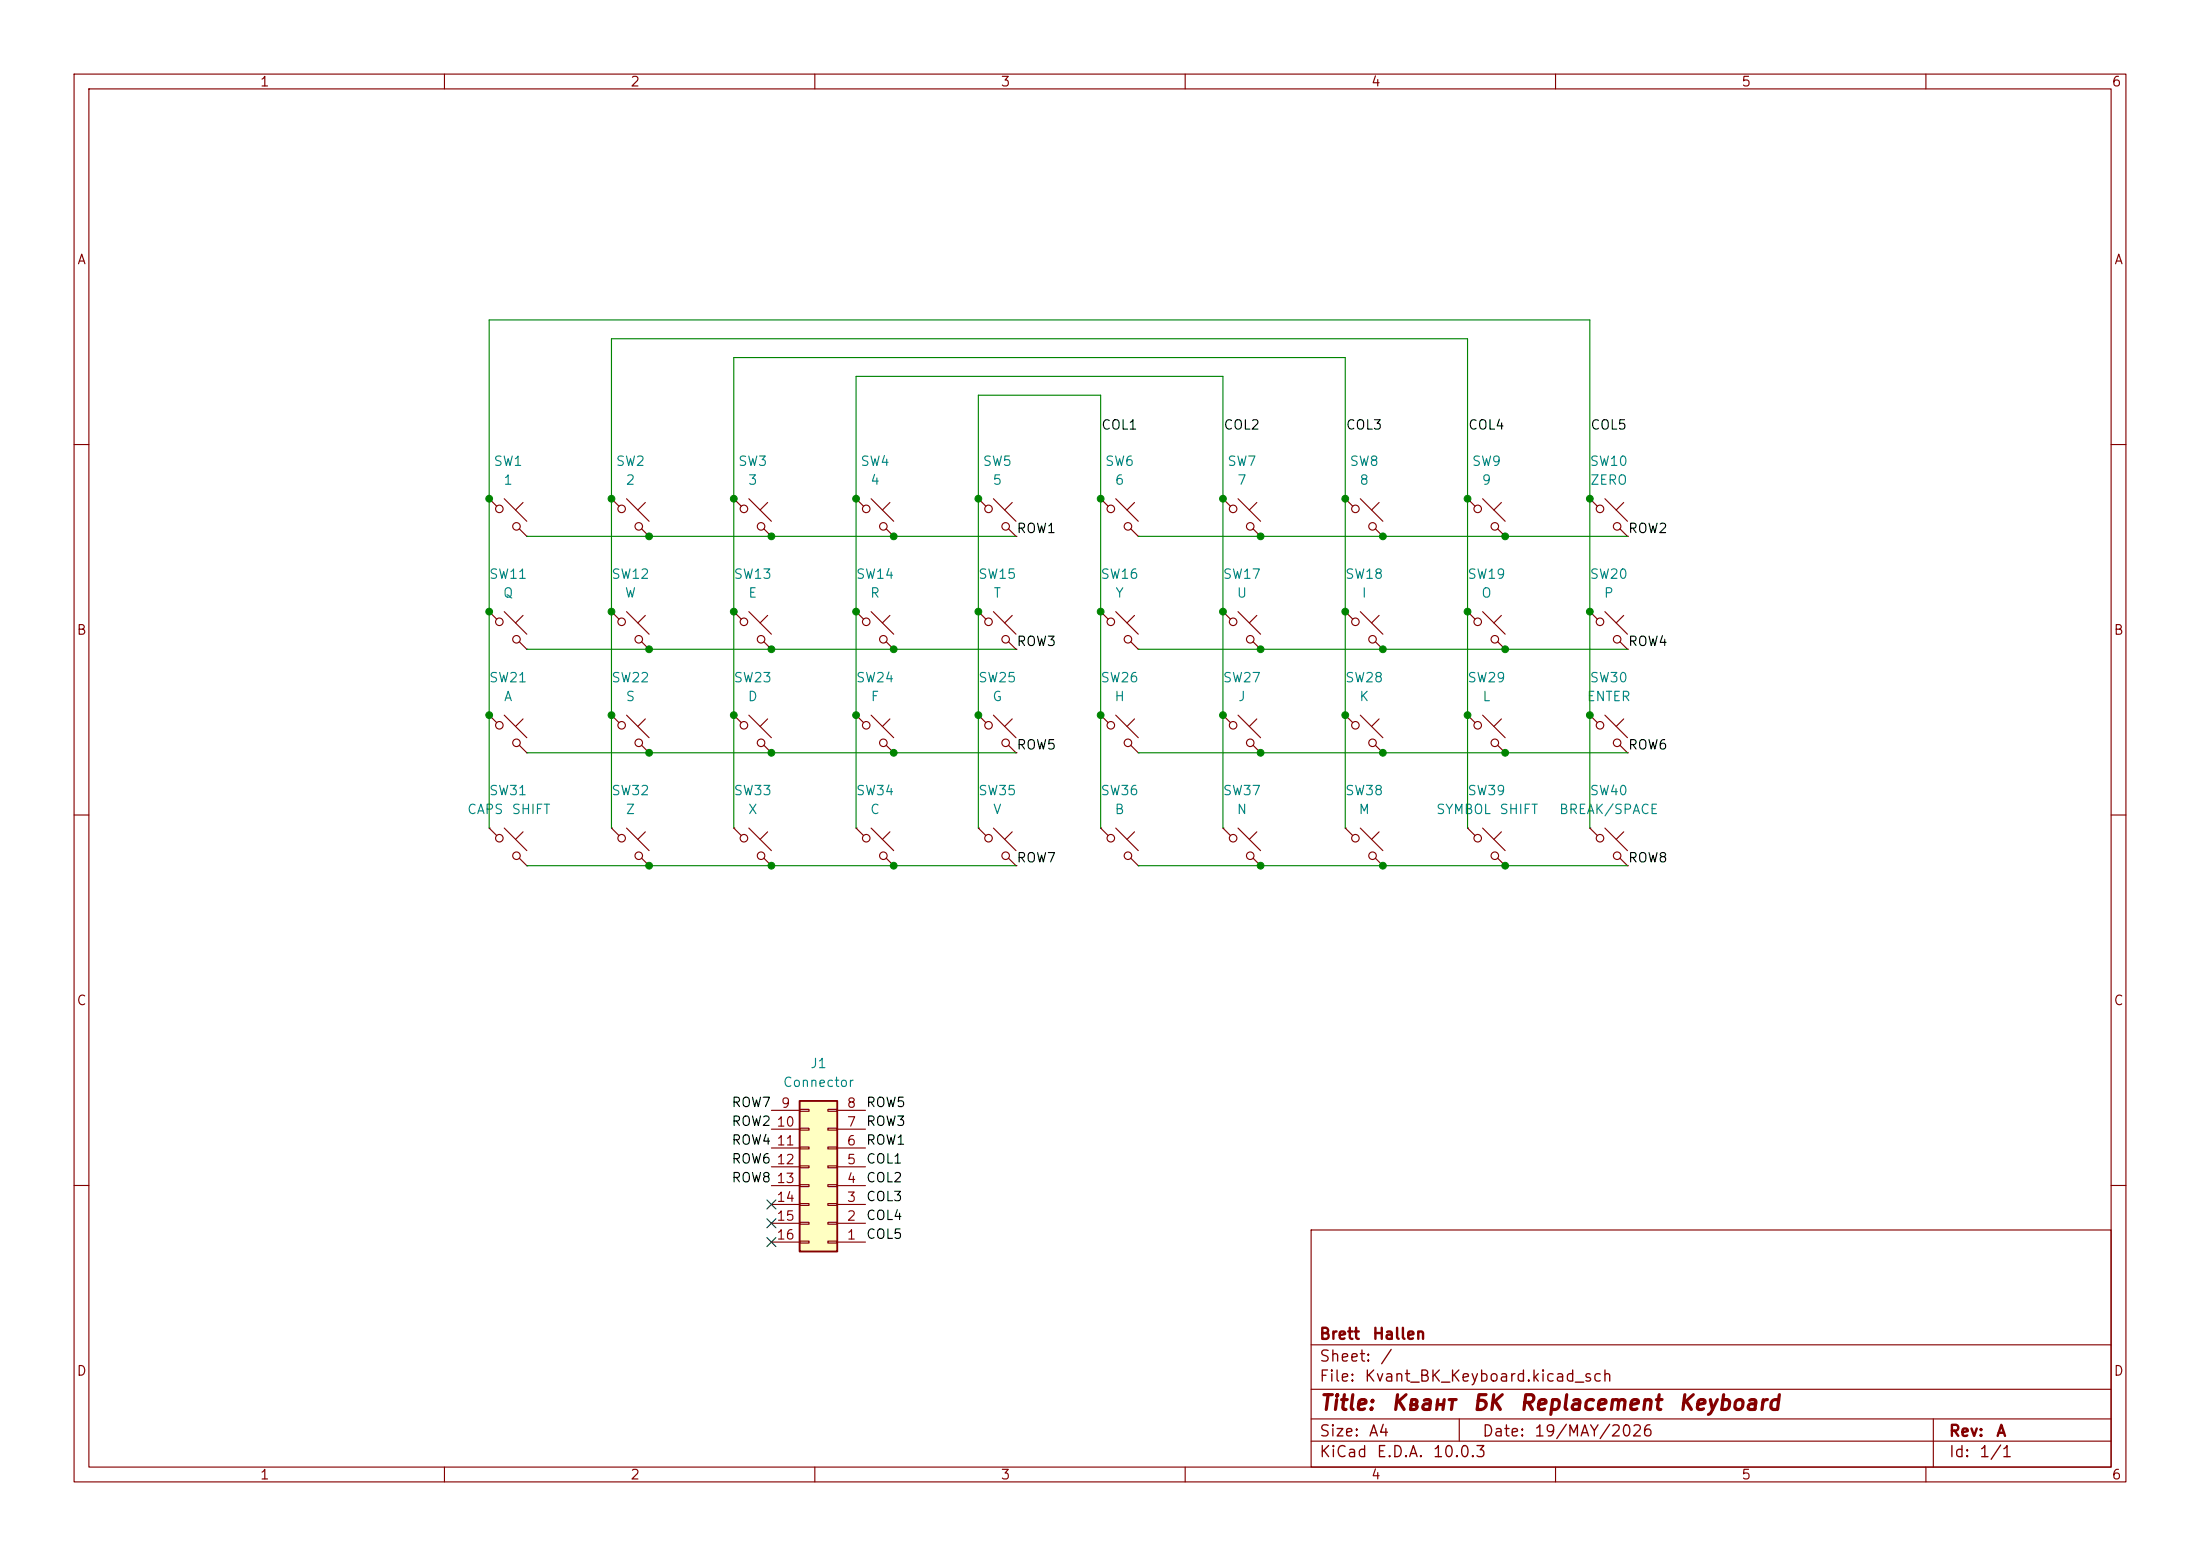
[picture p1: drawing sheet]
<svg xmlns="http://www.w3.org/2000/svg" width="297mm" height="210mm" viewBox="0 0 297 210" stroke-linecap="round" stroke-linejoin="round" font-family="sans-serif">
<g fill="none" stroke="#840000" stroke-width=".15">
<path d="M10 10h277v190h-277zM12 12h273v186h-273zM60 10v2M110 10v2M160 10v2M210 10v2M260 10v2M10 60h2M66 67.3l1.1 1M66 67.3h.1M68.1 67.3l3 3.1M70.1 71.4l1 1"/>
<path d="M70.6 67.8l-1 1M71.1 72.4h.1M82.5 67.3l1.1 1M82.5 67.3h.1M84.6 67.3l3 3.1M86.6 71.4l1 1M87.1 67.8l-1 1M87.6 72.4h.1M99.1 67.3l1 1M99.1 67.3h.1M101.1 67.3l3 3.1M103.1 71.4l1 1"/>
<path d="M103.6 67.8l-1 1M104.1 72.4h.1M115.6 67.3l1 1M115.6 67.3h.1M117.6 67.3l3 3.1M119.6 71.4l1 1M120.1 67.8l-1 1M120.6 72.4h.1M132.1 67.3l1 1M132.1 67.3h.1M134.1 67.3l3.1 3.1M136.1 71.4l1.1 1"/>
<path d="M136.7 67.8l-1.1 1M137.2 72.4h.1M148.6 67.3l1 1M148.6 67.3h.1M150.6 67.3l3.1 3.1M152.7 71.4l1 1M153.2 67.8l-1.1 1M153.7 72.4h.1M165.1 67.3l1 1M165.1 67.3h.1M167.1 67.3l3.1 3.1M169.2 71.4l1 1"/>
<path d="M169.7 67.8l-1 1M170.2 72.4h.1M181.6 67.3l1 1M181.6 67.3h.1M183.6 67.3l3.1 3.1M185.7 71.4l1 1M186.2 67.8l-1 1M186.7 72.4h.1M198.1 67.3l1 1M198.1 67.3h.1M200.2 67.3l3 3.1M202.2 71.4l1 1"/>
<path d="M202.7 67.8l-1 1M203.2 72.4h.1M214.6 67.3l1 1M214.6 67.3h.1M216.7 67.3l3 3.1M218.7 71.4l1 1M219.2 67.8l-1 1M219.7 72.4h.1M285 60h2M66 82.6l1.1 1M66 82.6h.1M66 96.5l1.1 1"/>
<path d="M66 96.5h.1M68.1 82.6l3 3M68.1 96.5l3 3.1M70.1 86.6l1 1M70.6 83.1l-1 1M70.6 97l-1 1M71.1 87.6h.1M82.5 82.6l1.1 1M82.5 82.6h.1M82.5 96.5l1.1 1M82.5 96.5h.1M84.6 82.6l3 3"/>
<path d="M84.6 96.5l3 3.1M86.6 86.6l1 1M87.1 83.1l-1 1M87.1 97l-1 1M87.6 87.6h.1M115.6 82.6l1 1M115.6 82.6h.1M115.6 96.5l1 1M115.6 96.5h.1M117.6 82.6l3 3M117.6 96.5l3 3.1M119.6 86.6l1 1"/>
<path d="M120.1 83.1l-1 1M120.1 97l-1 1M120.6 87.6h.1M132.1 82.6l1 1M132.1 82.6h.1M132.1 96.5l1 1M132.1 96.5h.1M134.1 82.6l3.1 3M134.1 96.5l3.1 3.1M136.1 86.6l1.1 1M136.7 83.1l-1.1 1M136.7 97l-1.1 1"/>
<path d="M137.2 87.6h.1M148.6 82.6l1 1M148.6 82.6h.1M148.6 96.5l1 1M148.6 96.5h.1M150.6 82.6l3.1 3M150.6 96.5l3.1 3.1M152.7 86.6l1 1M153.2 83.1l-1.1 1M153.2 97l-1.1 1M153.7 87.6h.1M165.1 82.6l1 1"/>
<path d="M165.1 82.6h.1M165.1 96.5l1 1M165.1 96.5h.1M167.1 82.6l3.1 3M167.1 96.5l3.1 3.1M169.2 86.6l1 1M169.7 83.1l-1 1M169.7 97l-1 1M170.2 87.6h.1M181.6 82.6l1 1M181.6 82.6h.1M181.6 96.5l1 1"/>
<path d="M181.6 96.5h.1M183.6 82.6l3.1 3M183.6 96.5l3.1 3.1M185.7 86.6l1 1M186.2 83.1l-1 1M186.2 97l-1 1M186.7 87.6h.1M198.1 82.6l1 1M198.1 82.6h.1M198.1 96.5l1 1M198.1 96.5h.1M200.2 82.6l3 3"/>
<path d="M200.2 96.5l3 3.1M202.2 86.6l1 1M202.7 83.1l-1 1M202.7 97l-1 1M203.2 87.6h.1M214.6 96.5l1 1M214.6 96.5h.1M214.6 82.6l1 1M214.6 82.6h.1M216.7 96.5l3 3.1M216.7 82.6l3 3M218.7 86.6l1 1"/>
<path d="M219.2 97l-1 1M219.2 83.1l-1 1M219.7 87.6h.1M10 110h2M66 111.8l1.1 1M66 111.8h.1M68.1 111.8l3 3M70.1 100.6l1 1M70.1 115.8l1 1M70.6 112.3l-1 1M71.1 101.6h.1M71.1 116.8h.1"/>
<path d="M82.5 111.8l1.1 1M82.5 111.8h.1M84.6 111.8l3 3M86.6 100.6l1 1M86.6 115.8l1 1M87.1 112.3l-1 1M87.6 101.6h.1M87.6 116.8h.1M99.1 111.8l1 1M99.1 111.8h.1M101.1 111.8l3 3M103.1 115.8l1 1"/>
<path d="M103.6 112.3l-1 1M104.1 116.8h.1M115.6 111.8l1 1M115.6 111.8h.1M117.6 111.8l3 3M119.6 115.8l1 1M119.6 100.6l1 1M120.1 112.3l-1 1M120.6 116.8h.1M120.6 101.6h.1M132.1 111.8l1 1M132.1 111.8h.1"/>
<path d="M134.1 111.8l3.1 3M136.1 115.8l1.1 1M136.1 100.6l1.1 1M136.7 112.3l-1.1 1M137.2 116.8h.1M137.2 101.6h.1M148.6 111.8l1 1M148.6 111.8h.1M150.6 111.8l3.1 3M152.7 115.8l1 1M152.7 100.6l1 1M153.2 112.3l-1.1 1"/>
<path d="M153.7 116.8h.1M153.7 101.6h.1M165.1 111.8l1 1M165.1 111.8h.1M167.1 111.8l3.1 3M169.2 115.8l1 1M169.2 100.6l1 1M169.7 112.3l-1 1M170.2 116.8h.1M170.2 101.6h.1M181.6 111.8l1 1M181.6 111.8h.1"/>
<path d="M183.6 111.8l3.1 3M185.7 115.8l1 1M185.7 100.6l1 1M186.2 112.3l-1 1M186.7 116.8h.1M186.7 101.6h.1M198.1 111.8l1 1M198.1 111.8h.1M200.2 111.8l3 3M202.2 100.6l1 1M202.2 115.8l1 1M202.7 112.3l-1 1"/>
<path d="M203.2 101.6h.1M203.2 116.8h.1M214.6 111.8l1 1M214.6 111.8h.1M216.7 111.8l3 3M218.7 100.6l1 1M218.7 115.8l1 1M219.2 112.3l-1 1M219.7 101.6h.1M219.7 116.8h.1M285 110h2M10 160h2"/>
<path d="M177 166h108v32h-108zM285 160h2M60 198v2M110 198v2M160 198v2M177 194.5h108M177 191.5h108M177 187.5h108M177 181.5h108M197 191.5v3M210 198v2M260 198v2"/>
<path d="M261 191.5v6.5"/>
<circle cx="67.4" cy="68.7" r=".51"/>
<circle cx="69.7" cy="71" r=".51"/>
<circle cx="83.9" cy="68.7" r=".51"/>
<circle cx="86.2" cy="71" r=".51"/>
<circle cx="100.4" cy="68.7" r=".51"/>
<circle cx="102.7" cy="71" r=".51"/>
<circle cx="116.9" cy="68.7" r=".51"/>
<circle cx="119.3" cy="71" r=".51"/>
<circle cx="133.5" cy="68.7" r=".51"/>
<circle cx="135.8" cy="71" r=".51"/>
<circle cx="150" cy="68.7" r=".51"/>
<circle cx="152.3" cy="71" r=".51"/>
<circle cx="166.5" cy="68.7" r=".51"/>
<circle cx="168.8" cy="71" r=".51"/>
<circle cx="183" cy="68.7" r=".51"/>
<circle cx="185.3" cy="71" r=".51"/>
<circle cx="199.5" cy="68.7" r=".51"/>
<circle cx="201.8" cy="71" r=".51"/>
<circle cx="216" cy="68.7" r=".51"/>
<circle cx="218.3" cy="71" r=".51"/>
<circle cx="67.4" cy="97.9" r=".51"/>
<circle cx="67.4" cy="83.9" r=".51"/>
<circle cx="69.7" cy="86.3" r=".51"/>
<circle cx="83.9" cy="83.9" r=".51"/>
<circle cx="83.9" cy="97.9" r=".51"/>
<circle cx="86.2" cy="86.3" r=".51"/>
<circle cx="116.9" cy="83.9" r=".51"/>
<circle cx="116.9" cy="97.9" r=".51"/>
<circle cx="119.3" cy="86.3" r=".51"/>
<circle cx="133.5" cy="97.9" r=".51"/>
<circle cx="133.5" cy="83.9" r=".51"/>
<circle cx="135.8" cy="86.3" r=".51"/>
<circle cx="150" cy="97.9" r=".51"/>
<circle cx="150" cy="83.9" r=".51"/>
<circle cx="152.3" cy="86.3" r=".51"/>
<circle cx="166.5" cy="83.9" r=".51"/>
<circle cx="166.5" cy="97.9" r=".51"/>
<circle cx="168.8" cy="86.3" r=".51"/>
<circle cx="183" cy="83.9" r=".51"/>
<circle cx="183" cy="97.9" r=".51"/>
<circle cx="185.3" cy="86.3" r=".51"/>
<circle cx="199.5" cy="83.9" r=".51"/>
<circle cx="199.5" cy="97.9" r=".51"/>
<circle cx="201.8" cy="86.3" r=".51"/>
<circle cx="216" cy="97.9" r=".51"/>
<circle cx="216" cy="83.9" r=".51"/>
<circle cx="218.3" cy="86.3" r=".51"/>
<circle cx="67.4" cy="113.1" r=".51"/>
<circle cx="69.7" cy="100.3" r=".51"/>
<circle cx="69.7" cy="115.5" r=".51"/>
<circle cx="83.9" cy="113.1" r=".51"/>
<circle cx="86.2" cy="115.5" r=".51"/>
<circle cx="86.2" cy="100.3" r=".51"/>
<circle cx="100.4" cy="113.1" r=".51"/>
<circle cx="102.7" cy="115.5" r=".51"/>
<circle cx="116.9" cy="113.1" r=".51"/>
<circle cx="119.3" cy="115.5" r=".51"/>
<circle cx="119.3" cy="100.3" r=".51"/>
<circle cx="133.5" cy="113.1" r=".51"/>
<circle cx="135.8" cy="115.5" r=".51"/>
<circle cx="135.8" cy="100.3" r=".51"/>
<circle cx="150" cy="113.1" r=".51"/>
<circle cx="152.3" cy="100.3" r=".51"/>
<circle cx="152.3" cy="115.5" r=".51"/>
<circle cx="166.5" cy="113.1" r=".51"/>
<circle cx="168.8" cy="115.5" r=".51"/>
<circle cx="168.8" cy="100.3" r=".51"/>
<circle cx="183" cy="113.1" r=".51"/>
<circle cx="185.3" cy="100.3" r=".51"/>
<circle cx="185.3" cy="115.5" r=".51"/>
<circle cx="199.5" cy="113.1" r=".51"/>
<circle cx="201.8" cy="100.3" r=".51"/>
<circle cx="201.8" cy="115.5" r=".51"/>
<circle cx="216" cy="113.1" r=".51"/>
<circle cx="218.3" cy="100.3" r=".51"/>
<circle cx="218.3" cy="115.5" r=".51"/>
</g>
<path d="M107.9 148.6h5.1v20.3h-5.1z" fill="#ffffc2"/>
<path d="M107.9 148.6h5.1v20.3h-5.1z" fill="none" stroke="#840000" stroke-width=".25"/>
<g fill="none" stroke="#840000" stroke-width=".15">
<path d="M99.1 96.5l1 1M99.1 96.5h.1M99.1 82.6l1 1M99.1 82.6h.1M101.1 96.5l3 3.1M101.1 82.6l3 3M103.1 86.6l1 1M103.6 97l-1 1M103.6 83.1l-1 1M104.1 87.6h.1M103.1 100.6l1 1M104.1 101.6h.1"/>
<path d="M104.1 157.5h3.8M104.1 154.9h3.8M104.1 152.4h3.8M104.1 149.9h3.8M107.9 159.9h1.3v.2h-1.3zM107.9 157.4h1.3v.2h-1.3zM107.9 154.8h1.3v.3h-1.3zM107.9 152.3h1.3v.2h-1.3zM107.9 149.7h1.3v.3h-1.3zM111.8 159.9h1.2v.2h-1.2zM111.8 157.4h1.2v.2h-1.2zM111.8 154.8h1.2v.3h-1.2z"/>
<path d="M111.8 152.3h1.2v.2h-1.2zM111.8 149.7h1.2v.3h-1.2zM113 157.5h3.8M113 154.9h3.8M113 152.4h3.8M113 149.9h3.8M104.1 167.6h3.8M104.1 165.1h3.8M104.1 162.6h3.8M104.1 160h3.8M107.9 167.5h1.3v.3h-1.3zM107.9 165h1.3v.2h-1.3z"/>
<path d="M107.9 162.4h1.3v.3h-1.3zM111.8 167.5h1.2v.3h-1.2zM111.8 165h1.2v.2h-1.2zM111.8 162.4h1.2v.3h-1.2zM113 167.6h3.8M113 165.1h3.8M113 162.6h3.8M113 160h3.8"/>
<circle cx="100.4" cy="83.9" r=".51"/>
<circle cx="100.4" cy="97.9" r=".51"/>
<circle cx="102.7" cy="86.3" r=".51"/>
<circle cx="102.7" cy="100.3" r=".51"/>
</g>
<g fill="none" stroke="#008400" stroke-width=".15">
<path d="M71.1 72.4h66.1M153.7 72.4h66M71.1 87.6h66.1M153.7 87.6h66M66 111.8v-68.6h148.6v68.6M71.1 116.8h66.1M71.1 101.6h66.1M82.5 111.8v-66.1h115.6v66.1M99.1 111.8v-63.5h82.5v63.5M115.6 111.8v-61h49.5v61M132.1 111.8v-58.5h16.5v58.5M153.7 116.8h66"/>
<path d="M153.7 101.6h66"/>
</g>
<path d="M103.5 167l1.2 1.2M103.5 162l1.2 1.2M103.5 164.5l1.2 1.2M104.7 167l-1.2 1.2M104.7 162l-1.2 1.2M104.7 164.5l-1.2 1.2" fill="none" stroke="#000084" stroke-width=".15"/>
<g fill="#008400" stroke="#008400" stroke-width=".14">
<circle cx="181.6" cy="96.5" r=".46"/>
<circle cx="170.2" cy="101.6" r=".46"/>
<circle cx="186.7" cy="87.6" r=".46"/>
<circle cx="198.1" cy="96.5" r=".46"/>
<circle cx="170.2" cy="87.6" r=".46"/>
<circle cx="170.2" cy="116.8" r=".46"/>
<circle cx="198.1" cy="82.6" r=".46"/>
<circle cx="104.1" cy="72.4" r=".46"/>
<circle cx="99.1" cy="67.3" r=".46"/>
<circle cx="66" cy="67.3" r=".46"/>
<circle cx="82.5" cy="67.3" r=".46"/>
<circle cx="87.6" cy="72.4" r=".46"/>
<circle cx="66" cy="82.6" r=".46"/>
<circle cx="66" cy="96.5" r=".46"/>
<circle cx="82.5" cy="82.6" r=".46"/>
<circle cx="104.1" cy="87.6" r=".46"/>
<circle cx="99.1" cy="82.6" r=".46"/>
<circle cx="181.6" cy="82.6" r=".46"/>
<circle cx="181.6" cy="67.3" r=".46"/>
<circle cx="186.7" cy="72.4" r=".46"/>
<circle cx="148.6" cy="96.5" r=".46"/>
<circle cx="165.1" cy="82.6" r=".46"/>
<circle cx="165.1" cy="96.5" r=".46"/>
<circle cx="148.6" cy="82.6" r=".46"/>
<circle cx="170.2" cy="72.4" r=".46"/>
<circle cx="165.1" cy="67.3" r=".46"/>
<circle cx="148.6" cy="67.3" r=".46"/>
<circle cx="87.6" cy="87.6" r=".46"/>
<circle cx="82.5" cy="96.5" r=".46"/>
<circle cx="120.6" cy="116.8" r=".46"/>
<circle cx="120.6" cy="101.6" r=".46"/>
<circle cx="115.6" cy="96.5" r=".46"/>
<circle cx="104.1" cy="116.8" r=".46"/>
<circle cx="104.1" cy="101.6" r=".46"/>
<circle cx="99.1" cy="96.5" r=".46"/>
<circle cx="87.6" cy="116.8" r=".46"/>
<circle cx="87.6" cy="101.6" r=".46"/>
<circle cx="214.6" cy="96.5" r=".46"/>
<circle cx="214.6" cy="82.6" r=".46"/>
<circle cx="186.7" cy="101.6" r=".46"/>
<circle cx="186.7" cy="116.8" r=".46"/>
<circle cx="203.2" cy="116.8" r=".46"/>
<circle cx="203.2" cy="72.4" r=".46"/>
<circle cx="203.2" cy="101.6" r=".46"/>
<circle cx="198.1" cy="67.3" r=".46"/>
<circle cx="214.6" cy="67.3" r=".46"/>
<circle cx="203.2" cy="87.6" r=".46"/>
<circle cx="120.6" cy="87.6" r=".46"/>
<circle cx="132.1" cy="67.3" r=".46"/>
<circle cx="132.1" cy="96.5" r=".46"/>
<circle cx="132.1" cy="82.6" r=".46"/>
<circle cx="115.6" cy="67.3" r=".46"/>
<circle cx="115.6" cy="82.6" r=".46"/>
<circle cx="120.6" cy="72.4" r=".46"/>
</g>
<g font-size="2" fill="#840000">
<text x="178" y="190.8">Title:</text>
<text x="187.7" y="190.8">Квант</text>
<text x="198.7" y="190.8">БК</text>
<text x="205" y="190.8">Replacement</text>
<text x="226.4" y="190.8">Keyboard</text>
</g>
<g font-size="1.5" fill="#840000">
<text x="178" y="184.2">Sheet:</text>
<text x="178" y="181.2">Brett</text>
<text x="185.2" y="181.2">Hallen</text>
<text x="186.2" y="184.2">/</text>
<text x="178" y="186.9">File:</text>
<text x="184.1" y="186.9">Kvant_BK_Keyboard.kicad_sch</text>
<text x="178" y="197.1">KiCad</text>
<text x="178" y="194.3">Size:</text>
<text x="184.7" y="194.3">A4</text>
<text x="185.7" y="197.1">E.D.A.</text>
<text x="193.3" y="197.1">10.0.3</text>
<text x="200" y="194.3">Date:</text>
<text x="207" y="194.3">19/MAY/2026</text>
<text x="263" y="194.3">Rev:</text>
<text x="263" y="197.1">Id:</text>
<text x="267.1" y="197.1">1/1</text>
<text x="269.4" y="194.3">A</text>
</g>
<g font-size="1.3" fill="#840000">
<text x="35" y="12">1</text>
<text x="85" y="12">2</text>
<text x="135" y="12">3</text>
<text x="185" y="12">4</text>
<text x="235" y="12">5</text>
<text x="285" y="12">6</text>
<text x="10.3" y="36">A</text>
<text x="285.3" y="36">A</text>
<text x="10.3" y="86">B</text>
<text x="285.3" y="86">B</text>
<text x="10.3" y="136">C</text>
<text x="285.3" y="136">C</text>
<text x="105.3" y="149.8">9</text>
<text x="114.2" y="149.8">8</text>
<text x="104.7" y="152.4">10</text>
<text x="104.7" y="154.9">11</text>
<text x="114.2" y="154.9">6</text>
<text x="114.2" y="152.4">7</text>
<text x="104.7" y="157.5">12</text>
<text x="104.7" y="160">13</text>
<text x="114.2" y="160">4</text>
<text x="114.2" y="157.5">5</text>
<text x="104.7" y="162.5">14</text>
<text x="104.7" y="165.1">15</text>
<text x="104.7" y="167.6">16</text>
<text x="114.2" y="167.6">1</text>
<text x="114.2" y="165.1">2</text>
<text x="114.2" y="162.5">3</text>
<text x="10.3" y="186">D</text>
<text x="285.3" y="186">D</text>
<text x="35" y="200">1</text>
<text x="85" y="200">2</text>
<text x="135" y="200">3</text>
<text x="185" y="200">4</text>
<text x="235" y="200">5</text>
<text x="285" y="200">6</text>
</g>
<g font-size="1.3">
<text x="148.6" y="58.3">COL1</text>
<text x="165.1" y="58.3">COL2</text>
<text x="181.6" y="58.3">COL3</text>
<text x="198.1" y="58.3">COL4</text>
<text x="214.6" y="58.3">COL5</text>
<text x="137.2" y="72.3">ROW1</text>
<text x="219.7" y="72.3">ROW2</text>
<text x="137.2" y="87.5">ROW3</text>
<text x="219.7" y="87.5">ROW4</text>
<text x="137.2" y="101.5">ROW5</text>
<text x="219.7" y="101.5">ROW6</text>
<text x="137.2" y="116.7">ROW7</text>
<text x="219.7" y="116.7">ROW8</text>
<text x="98.7" y="149.7">ROW7</text>
<text x="116.8" y="149.7">ROW5</text>
<text x="98.7" y="154.8">ROW4</text>
<text x="98.7" y="152.3">ROW2</text>
<text x="116.8" y="154.8">ROW1</text>
<text x="116.8" y="152.3">ROW3</text>
<text x="98.7" y="157.4">ROW6</text>
<text x="98.7" y="159.9">ROW8</text>
<text x="116.8" y="157.4">COL1</text>
<text x="116.8" y="159.9">COL2</text>
<text x="116.8" y="167.5">COL5</text>
<text x="116.8" y="162.4">COL3</text>
<text x="116.8" y="165">COL4</text>
</g>
<g font-size="1.3" fill="#008484">
<text x="66.5" y="63.2">SW1</text>
<text x="67.9" y="65.7">1</text>
<text x="83.1" y="63.2">SW2</text>
<text x="84.4" y="65.7">2</text>
<text x="99.6" y="63.2">SW3</text>
<text x="100.9" y="65.7">3</text>
<text x="116.1" y="63.2">SW4</text>
<text x="117.4" y="65.7">4</text>
<text x="132.6" y="63.2">SW5</text>
<text x="133.9" y="65.7">5</text>
<text x="149.1" y="63.2">SW6</text>
<text x="150.4" y="65.7">6</text>
<text x="165.6" y="63.2">SW7</text>
<text x="166.9" y="65.7">7</text>
<text x="182.1" y="63.2">SW8</text>
<text x="183.4" y="65.7">8</text>
<text x="198.6" y="63.2">SW9</text>
<text x="200" y="65.7">9</text>
<text x="214.5" y="63.2">SW10</text>
<text x="214.6" y="65.7">ZERO</text>
<text x="65.9" y="78.4">SW11</text>
<text x="67.8" y="81">Q</text>
<text x="82.4" y="78.4">SW12</text>
<text x="84.3" y="81">W</text>
<text x="99" y="78.4">SW13</text>
<text x="100.9" y="81">E</text>
<text x="115.5" y="78.4">SW14</text>
<text x="117.4" y="81">R</text>
<text x="132" y="78.4">SW15</text>
<text x="134" y="81">T</text>
<text x="148.5" y="78.4">SW16</text>
<text x="150.5" y="81">Y</text>
<text x="165" y="78.4">SW17</text>
<text x="166.9" y="81">U</text>
<text x="181.5" y="78.4">SW18</text>
<text x="183.7" y="81">I</text>
<text x="198" y="78.4">SW19</text>
<text x="199.9" y="81">O</text>
<text x="214.5" y="78.4">SW20</text>
<text x="216.4" y="81">P</text>
<text x="65.9" y="92.4">SW21</text>
<text x="67.9" y="95">A</text>
<text x="82.4" y="92.4">SW22</text>
<text x="84.4" y="95">S</text>
<text x="99" y="92.4">SW23</text>
<text x="100.9" y="95">D</text>
<text x="115.5" y="92.4">SW24</text>
<text x="117.5" y="95">F</text>
<text x="132" y="92.4">SW25</text>
<text x="133.9" y="95">G</text>
<text x="148.5" y="92.4">SW26</text>
<text x="150.4" y="95">H</text>
<text x="165" y="92.4">SW27</text>
<text x="167.1" y="95">J</text>
<text x="181.5" y="92.4">SW28</text>
<text x="183.4" y="95">K</text>
<text x="198" y="92.4">SW29</text>
<text x="200" y="95">L</text>
<text x="214.1" y="95">ENTER</text>
<text x="214.5" y="92.4">SW30</text>
<text x="65.9" y="107.7">SW31</text>
<text x="82.4" y="107.7">SW32</text>
<text x="99" y="107.7">SW33</text>
<text x="115.5" y="107.7">SW34</text>
<text x="132" y="107.7">SW35</text>
<text x="148.5" y="107.7">SW36</text>
<text x="165" y="107.7">SW37</text>
<text x="181.5" y="107.7">SW38</text>
<text x="198" y="107.7">SW39</text>
<text x="214.5" y="107.7">SW40</text>
<text x="63" y="110.2">CAPS</text>
<text x="69" y="110.2">SHIFT</text>
<text x="84.4" y="110.2">Z</text>
<text x="100.9" y="110.2">X</text>
<text x="117.4" y="110.2">C</text>
<text x="134" y="110.2">V</text>
<text x="150.4" y="110.2">B</text>
<text x="166.9" y="110.2">N</text>
<text x="183.3" y="110.2">M</text>
<text x="193.8" y="110.2">SYMBOL</text>
<text x="202.3" y="110.2">SHIFT</text>
<text x="210.4" y="110.2">BREAK/SPACE</text>
<text x="105.6" y="147">Connector</text>
<text x="109.3" y="144.5">J1</text>
</g>
</svg>
